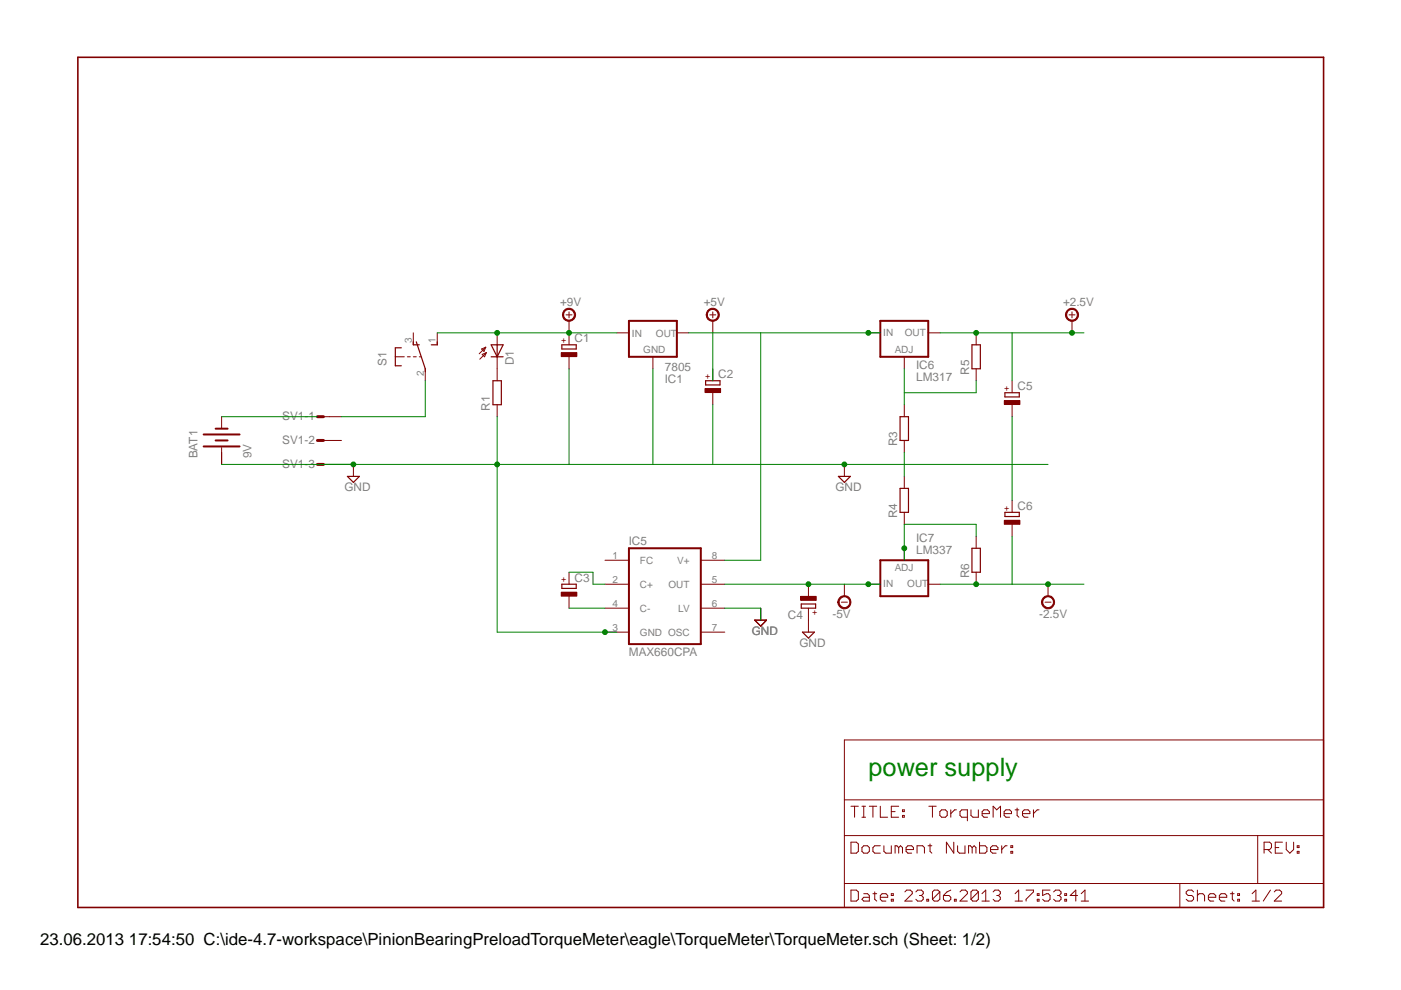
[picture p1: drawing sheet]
<svg xmlns="http://www.w3.org/2000/svg" width="297mm" height="210mm" viewBox="0 0 297 210" stroke-linecap="round" stroke-linejoin="round" font-family="sans-serif">
<g fill="none" stroke="#800000" stroke-width=".21">
<path d="M83.8 75.6h1.9M86.4 75.6h.6M87.6 70.6v2.5M87.6 75.6h.7M88.9 75.6h.4M90.2 78.2v2.5M92.7 70.6v2.5M102.1 74l.9-.4-.4 .9zM102.2 75.1l.9-.3-.4 .8zM103 73.6l-1.4 1.4M103.1 74.8l-1.4 1.4M105.4 70.6v2.5"/>
<path d="M105.4 75.6v5.1M120.6 70.6v2.5M120.6 75.6v2.6M130.8 70.6h2.5M138.4 75.6v2.6M143.5 70.6h2.5M47 88.3v2.6M47 94.9v3.6M68.6 88.3h3.8M68.6 93.4h3.8M68.6 98.5h3.8M105.4 85.8v2.5"/>
</g>
<path d="M133.3 68h10.2v7.6h-10.2zM43.2 94.7h7.6M43.2 92.1h7.6M45.7 93.4h2.6M45.7 90.9h2.6" fill="none" stroke="#800000" stroke-width=".42"/>
<path d="M67.3 88.3h1.3M67.3 93.4h1.3M67.3 98.5h1.3" fill="none" stroke="#800000" stroke-width=".63"/>
<path d="M85.1 73.7h-1.3v3.9h1.3M87.6 72.5v.6h1.3M88.3 72.5l1.9 5.7v.6M92.7 72.5v.6h-1.3M104.1 73.1h2.6l-1.3 2.5zM104.1 75.6h2.6M105.4 73.1v2.5M119.1 73.1h3.1v.9h-3.1zM104.5 80.7h1.8v5.1h-1.8z" fill="none" stroke="#800000" stroke-width=".25"/>
<path d="M119 74.8h3.3v.8h-3.3z" fill-rule="evenodd" fill="#800000"/>
<path d="M119 74.8h3.3v.8h-3.3zM151.1 78.2v2.5M151.1 83.3v2.5" fill="none" stroke="#800000" stroke-width=".21"/>
<path d="M149.6 80.7h3.1v.9h-3.1z" fill="none" stroke="#800000" stroke-width=".25"/>
<path d="M149.5 82.4h3.3v.8h-3.3z" fill-rule="evenodd" fill="#800000"/>
<path d="M149.5 82.4h3.3v.8h-3.3zM120.6 121.3v2.6M120.6 126.4v2.5" fill="none" stroke="#800000" stroke-width=".21"/>
<path d="M119.1 123.9h3.1v.9h-3.1z" fill="none" stroke="#800000" stroke-width=".25"/>
<path d="M119 125.6h3.3v.8h-3.3z" fill-rule="evenodd" fill="#800000"/>
<path d="M120.6 68v2.6M119 125.6h3.3v.8h-3.3z" fill="none" stroke="#800000" stroke-width=".21"/>
<path d="M119.5 65.9a1.4 1.4 0 0 1 2.3 0 1.4 1.4 0 0 1-.7 2.2 1.4 1.4 0 0 1-1.9-1.3h.3a1.15 1.15 0 0 1 1.7-1 1.15 1.15 0 0 1 .2 1.9 1.15 1.15 0 0 1-1.9-.6v-.3h-.3z" fill-rule="evenodd" fill="#800000"/>
<path d="M119.5 65.9a1.4 1.4 0 0 1 2.3 0 1.4 1.4 0 0 1-.7 2.2 1.4 1.4 0 0 1-1.9-1.3h.3a1.15 1.15 0 0 1 1.7-1 1.15 1.15 0 0 1 .2 1.9 1.15 1.15 0 0 1-1.9-.6v-.3h-.3zM120 66.8h1.3M120.6 66.1v1.3M151.1 68v2.6" fill="none" stroke="#800000" stroke-width=".21"/>
<path d="M150 65.9a1.4 1.4 0 0 1 2.3 0 1.4 1.4 0 0 1-.7 2.2 1.4 1.4 0 0 1-1.9-1.3h.3a1.15 1.15 0 0 1 1.6-1 1.15 1.15 0 0 1 .3 1.9 1.15 1.15 0 0 1-1.9-.6v-.3h-.3z" fill-rule="evenodd" fill="#800000"/>
<g fill="none" stroke="#800000" stroke-width=".21">
<path d="M150 65.9a1.4 1.4 0 0 1 2.3 0 1.4 1.4 0 0 1-.7 2.2 1.4 1.4 0 0 1-1.9-1.3h.3a1.15 1.15 0 0 1 1.6-1 1.15 1.15 0 0 1 .3 1.9 1.15 1.15 0 0 1-1.9-.6v-.3h-.3zM150.5 66.8h1.3M151.1 66.1v1.3M74.9 98.5v2.5M128.3 118.8h5M148.6 118.8h5.1M128.3 134h5M128.3 123.9h5M128.3 128.9h5M148.6 134h5.1M148.6 123.9h5.1M148.6 128.9h5.1"/>
<path d="M179 123.9v2.5"/>
</g>
<path d="M73.7 101h2.5l-1.3 1.3z" fill="none" stroke="#800000" stroke-width=".25"/>
<path d="M133.3 116.2h15.3v20.4h-15.3z" fill="none" stroke="#800000" stroke-width=".42"/>
<path d="M178 126.8a1.39 1.39 0 0 1 2.2 .2 1.39 1.39 0 0 1-.8 2 1.39 1.39 0 0 1-1.8-1.3h.3a1.15 1.15 0 0 1 1.5-1.1 1.15 1.15 0 0 1 .4 1.8 1.15 1.15 0 0 1-1.8-.3l-.1-.4h-.3z" fill-rule="evenodd" fill="#800000"/>
<path d="M171.4 123.9v2.5M171.4 128.9v2.6M178 126.8a1.39 1.39 0 0 1 2.2 .2 1.39 1.39 0 0 1-.8 2 1.39 1.39 0 0 1-1.8-1.3h.3a1.15 1.15 0 0 1 1.5-1.1 1.15 1.15 0 0 1 .4 1.8 1.15 1.15 0 0 1-1.8-.3l-.1-.4h-.3zM178.4 127.7h1.3" fill="none" stroke="#800000" stroke-width=".21"/>
<path d="M169.9 128.1h3v.8h-3z" fill="none" stroke="#800000" stroke-width=".25"/>
<path d="M169.8 126.4h3.3v.9h-3.3z" fill-rule="evenodd" fill="#800000"/>
<g fill="none" stroke="#800000" stroke-width=".21">
<path d="M184.1 70.6h2.5M191.7 75.6v2.6M196.8 70.6h2.5M207 70.6v2.5M207 78.2v2.5M179 98.5v2.5M191.7 85.8v2.5M191.7 93.4v2.5M214.6 80.7v2.6M214.6 85.8v2.5M191.7 101v2.5M191.7 108.6v2.6"/>
<path d="M191.7 116.2v2.6M207 113.7v2.5M161.3 128.9v2.6M169.8 126.4h3.3v.9h-3.3zM171.4 131.5v2.5M184.1 123.9h2.5M196.8 123.9h2.5M207 121.3v2.6"/>
</g>
<path d="M206.1 73.1h1.8v5.1h-1.8zM190.8 88.3h1.8v5.1h-1.8zM213.1 83.3h3v.9h-3zM177.8 101h2.5l-1.3 1.3zM190.8 103.5h1.8v5.1h-1.8zM206.1 116.2h1.8v5.1h-1.8zM160 131.5h2.5l-1.2 1.3zM170.1 134h2.6l-1.3 1.3z" fill="none" stroke="#800000" stroke-width=".25"/>
<path d="M186.6 68h10.2v7.6h-10.2zM186.6 118.8h10.2v7.6h-10.2z" fill="none" stroke="#800000" stroke-width=".42"/>
<path d="M212.9 84.9h3.3v.9h-3.3z" fill-rule="evenodd" fill="#800000"/>
<path d="M212.9 84.9h3.3v.9h-3.3zM214.6 106.1v2.5M214.6 111.2v2.5" fill="none" stroke="#800000" stroke-width=".21"/>
<path d="M213.1 108.6h3v.9h-3z" fill="none" stroke="#800000" stroke-width=".25"/>
<path d="M212.9 110.3h3.3v.9h-3.3z" fill-rule="evenodd" fill="#800000"/>
<path d="M212.9 110.3h3.3v.9h-3.3zM222.2 123.9v2.5" fill="none" stroke="#800000" stroke-width=".21"/>
<path d="M221.1 126.8a1.39 1.39 0 0 1 2.3 .2 1.39 1.39 0 0 1-.8 2 1.39 1.39 0 0 1-1.8-1.3h.3a1.15 1.15 0 0 1 1.5-1.1 1.15 1.15 0 0 1 .4 1.8 1.15 1.15 0 0 1-1.9-.3v-.4h-.3z" fill-rule="evenodd" fill="#800000"/>
<path d="M227.3 68v2.6M221.1 126.8a1.39 1.39 0 0 1 2.3 .2 1.39 1.39 0 0 1-.8 2 1.39 1.39 0 0 1-1.8-1.3h.3a1.15 1.15 0 0 1 1.5-1.1 1.15 1.15 0 0 1 .4 1.8 1.15 1.15 0 0 1-1.9-.3v-.4h-.3zM221.6 127.7h1.2" fill="none" stroke="#800000" stroke-width=".21"/>
<path d="M226.2 65.9a1.39 1.39 0 0 1 2.3 .1 1.39 1.39 0 0 1-.8 2.1 1.39 1.39 0 0 1-1.8-1.3h.2a1.13 1.13 0 0 1 1.6-1.1 1.13 1.13 0 0 1 .4 1.8 1.13 1.13 0 0 1-1.9-.4l-.1-.3h-.2z" fill-rule="evenodd" fill="#800000"/>
<g fill="none" stroke="#800000" stroke-width=".21">
<path d="M226.2 65.9a1.39 1.39 0 0 1 2.3 .1 1.39 1.39 0 0 1-.8 2.1 1.39 1.39 0 0 1-1.8-1.3h.2a1.13 1.13 0 0 1 1.6-1.1 1.13 1.13 0 0 1 .4 1.8 1.13 1.13 0 0 1-1.9-.4l-.1-.3h-.2zM226.6 66.8h1.3M227.3 66.1v1.3M179 156.9h101.6v35.5h-101.6zM179 177.2h101.6M179 169.6h101.6M180.4 178.6h1.2l.4 .3v1.6l-.4 .4h-1.2zM180.4 170.9h1.6M181.2 170.9v2.4M182.7 179.7l.4-.4h.8l.4 .4v.8l-.4 .4h-.8l-.4-.4zM182.7 170.9h.8M182.7 173.3h.8"/>
<path d="M183.1 170.9v2.4M184.3 170.9h1.6M185.1 170.9v2.4M186.6 170.9v2.4h1.6M186.6 179.3h-1.1l-.4 .4v.8l.4 .4h1.1M187.4 179.3v1.2l.4 .4h1.2v-1.6M189 172.1h.8M190.5 170.9h-1.5v2.4h1.5M190.5 179.7l-.3-.4h-.4v1.6M190.5 179.7l.4-.4 .4 .4v1.2M190.5 179.7v1.2M191.3 172.9h.4v.4h-.4z"/>
<path d="M191.3 171.7h.4v.4h-.4zM196.8 179.3h.8M196.9 170.9h1.6M197.2 178.9v1.6l.4 .4M197.7 170.9v2.4M199.6 171.7h.8l.4 .4v.8l-.4 .4h-.8l-.3-.4v-.8zM201.6 171.7v1.6M202.2 178.6v2.3l-1.5-2.3v2.3M202.8 171.7h-.4l-.8 .8M203 179.3v1.2l.4 .4h1.2v-1.6M205.1 173.3h-1.2l-.4-.4v-.8l.4-.4h1.2v2.3M205.9 171.7v1.2l.4 .4h1.1v-1.6"/>
<path d="M206.1 179.7l-.4-.4h-.3v1.6M206.1 179.7v1.2M206.1 179.7l.4-.4 .4 .4v1.2M207.7 178.6v2.3h1.2l.4-.4v-.8l-.4-.4h-1.2M208.2 172.5h1.6v-.4l-.4-.4h-.8l-.4 .4v.8l.4 .4h.8M210.6 173.3v-2.4l.7 .8 .8-.8v2.4M212.4 179.3v1.6M212.9 172.5h1.6v-.4l-.4-.4h-.8l-.4 .4v.8l.4 .4h.8M213.5 179.3h-.4l-.7 .8M214.3 179.3h.4v.4h-.4zM215.2 171.7h.8M215.6 171.3v1.6l.4 .4"/>
<path d="M216.8 172.5h1.6v-.4l-.4-.4h-.8l-.4 .4v.8l.4 .4h.8M219.1 171.7v1.6M220.3 171.7h-.4l-.8 .8M266.7 177.2v10.1M270.4 179.7h.7M271.9 178.6h-1.5v2.3h1.5M272.7 178.6v1.5l.8 .8 .8-.8v-1.5M275 179.3h.4v.4h-.4zM179 187.3h101.6M180.4 188.7h1.2l.4 .4v1.6l-.4 .4h-1.2zM183.1 189.5h.8l.4 .4v1.2h-1.2l-.4-.4 .4-.5h1.2M185.1 189.5h.8"/>
<path d="M185.5 189.1v1.6l.4 .4M186.6 190.2h1.6v-.3l-.4-.4h-.8l-.4 .4v.8l.4 .4h.8M189 190.7h.4v.4h-.4zM189 189.5h.4v.4h-.4zM191.9 189.1l.3-.4h.8l.4 .4v.4l-1.5 1.6h1.5M192.1 180.1h1.6v-.4l-.4-.4h-.8l-.4 .4v.8l.4 .4h.8M194.2 189.1l.4-.4h.8l.3 .4v.4l-.3 .4M194.4 180.9v-1.6h1.2l.4 .4v1.2M194.9 189.9h.5M195.4 189.9l.3 .3v.5l-.3 .4h-.8l-.4-.4M196.5 190.7h.4v.4h-.4zM199.3 189.1v1.6l-.5 .4h-.7l-.4-.4"/>
<path d="M199.3 189.1l-.5-.4h-.7l-.4 .4v1.6M199.3 189.1l-1.6 1.6M200 189.9h1.2l.4 .3v.5l-.4 .4h-.8l-.4-.4zM201.6 188.7l-.8 .4-.8 .8M202.3 190.7h.4v.4h-.4zM203.5 189.1l.4-.4h.8l.4 .4v.4l-1.6 1.6h1.6M207.4 189.1v1.6l-.4 .4h-.8l-.3-.4M207.4 189.1l-.4-.4h-.8l-.3 .4v1.6M207.4 189.1l-1.5 1.6M208.2 191.1h1.6M208.2 189.5l.8-.8v2.4M210 180.1h1.6v-.4l-.4-.4h-.8l-.4 .4v.8l.4 .4h.8"/>
<path d="M210.6 189.1l.3-.4h.8l.4 .4v.4l-.4 .4M211.3 189.9h.4M211.7 189.9l.4 .3v.5l-.4 .4h-.8l-.3-.4M214.3 180.5h.4v.4h-.4zM215.2 191.1h1.6M215.2 189.5l.8-.8v2.4M217.5 188.7h1.6v.4l-1.6 1.6v.4M219.9 190.7h.4v.4h-.4zM219.9 189.5h.4v.4h-.4zM222.6 188.7h-1.5v1.2l.8-.4h.3l.4 .4v.8l-.4 .4h-.8l-.3-.4M223.4 189.1l.4-.4h.8l.4 .4v.4l-.4 .4M224.2 189.9h.4"/>
<path d="M224.6 189.9l.4 .3v.5l-.4 .4h-.8l-.4-.4M225.8 190.7h.3v.4h-.3zM225.8 189.5h.3v.4h-.3zM228.5 189.9h-1.6l1.2-1.2v2.4M229.2 191.1h1.6M229.2 189.5l.8-.8v2.4M250.1 187.3v5.1M253.1 189.1l-.4-.4h-.8l-.4 .4v.4l.4 .4h.8l.4 .3v.5l-.4 .4h-.8l-.4-.4M253.9 189.9l.4-.4h.7l.4 .4v1.2M253.9 188.7v2.4M256.2 190.2h1.6v-.3l-.5-.4h-.7l-.4 .4v.8l.4 .4h.7M258.5 190.2h1.6v-.3l-.4-.4h-.8l-.4 .4v.8l.4 .4h.8"/>
<path d="M260.9 189.5h.8M261.3 189.1v1.6l.4 .4M262.4 190.7h.4v.4h-.4zM262.4 189.5h.4v.4h-.4zM265.5 191.1h1.5M265.5 189.5l.8-.8v2.4M268 180.1h1.2l.4-.4v-.8l-.4-.3h-1.2v2.3M268.8 180.1l.8 .8M269.4 188.7l-1.6 2.4M270.2 189.1l.3-.4h.8l.4 .4v.4l-1.5 1.6h1.5M275 180.5h.4v.4h-.4z"/>
</g>
<path d="M16.5 12.1h264.1v180.3h-264.1z" fill="none" stroke="#800000" stroke-width=".34"/>
<path d="M47 88.3h20.3M47 98.5h27.9" fill="none" stroke="#008000" stroke-width=".21"/>
<circle cx="74.9" cy="98.5" r=".51" fill="#008000"/>
<g fill="none" stroke="#008000" stroke-width=".21">
<path d="M120.6 128.9h7.7M120.6 121.3h5.1v2.6h2.6M153.7 123.9h25.3"/>
<circle cx="74.9" cy="98.5" r=".51"/>
</g>
<circle cx="171.4" cy="123.9" r=".51" fill="#008000"/>
<g fill="none" stroke="#008000" stroke-width=".21">
<path d="M179 123.9h7.6"/>
<circle cx="171.4" cy="123.9" r=".51"/>
</g>
<circle cx="184.1" cy="123.9" r=".51" fill="#008000"/>
<g fill="none" stroke="#008000" stroke-width=".21">
<path d="M179 98.5h43.2M191.7 95.9v5.1M214.6 88.3v17.8M153.7 128.9h7.6v2.6"/>
<circle cx="184.1" cy="123.9" r=".51"/>
</g>
<circle cx="179" cy="98.5" r=".51" fill="#008000"/>
<g fill="none" stroke="#008000" stroke-width=".21">
<path d="M128.3 134h2.5"/>
<circle cx="179" cy="98.5" r=".51"/>
</g>
<circle cx="128.3" cy="134" r=".51" fill="#008000"/>
<g fill="none" stroke="#008000" stroke-width=".21">
<path d="M72.4 98.5h33M105.4 88.3v45.7h22.9"/>
<circle cx="128.3" cy="134" r=".51"/>
</g>
<circle cx="105.4" cy="98.5" r=".51" fill="#008000"/>
<g fill="none" stroke="#008000" stroke-width=".21">
<path d="M120.6 78.2v20.3M138.4 78.2v20.3M191.7 78.2v7.6M105.4 98.5h73.6M151.1 85.8v12.7M207 113.7v-2.5h-15.3v7.6"/>
<circle cx="105.4" cy="98.5" r=".51"/>
</g>
<circle cx="191.7" cy="116.2" r=".51" fill="#008000"/>
<g fill="none" stroke="#008000" stroke-width=".21">
<path d="M207 80.7v2.6h-15.3M214.6 113.7v10.2M199.3 123.9h30.5"/>
<circle cx="191.7" cy="116.2" r=".51"/>
</g>
<circle cx="222.2" cy="123.9" r=".51" fill="#008000"/>
<circle cx="222.2" cy="123.9" r=".51" fill="none" stroke="#008000" stroke-width=".21"/>
<circle cx="207" cy="123.9" r=".51" fill="#008000"/>
<g fill="none" stroke="#008000" stroke-width=".21">
<path d="M199.3 70.6h30.5M214.6 70.6v10.1"/>
<circle cx="207" cy="123.9" r=".51"/>
</g>
<circle cx="227.3" cy="70.6" r=".51" fill="#008000"/>
<circle cx="227.3" cy="70.6" r=".51" fill="none" stroke="#008000" stroke-width=".21"/>
<circle cx="207" cy="70.6" r=".51" fill="#008000"/>
<g fill="none" stroke="#008000" stroke-width=".21">
<path d="M92.7 70.6h38.1"/>
<circle cx="207" cy="70.6" r=".51"/>
</g>
<circle cx="105.4" cy="70.6" r=".51" fill="#008000"/>
<circle cx="105.4" cy="70.6" r=".51" fill="none" stroke="#008000" stroke-width=".21"/>
<circle cx="120.6" cy="70.6" r=".51" fill="#008000"/>
<g fill="none" stroke="#008000" stroke-width=".21">
<path d="M184.1 70.6h2.5M90.2 80.7v7.6h-17.8"/>
<circle cx="120.6" cy="70.6" r=".51"/>
</g>
<circle cx="184.1" cy="70.6" r=".51" fill="#008000"/>
<g fill="none" stroke="#008000" stroke-width=".21">
<path d="M146 70.6h38.1M151.1 70.6v10.1M161.3 70.6v48.2h-7.6"/>
<circle cx="184.1" cy="70.6" r=".51"/>
</g>
<text font-size="5.4" fill="#008000" x="184.1" y="164.5">power supply</text>
<text font-size="3.6" x="8.5" y="200.4">23.06.2013 17:54:50 C:\ide-4.7-workspace\PinionBearingPreloadTorqueMeter\eagle\TorqueMeter\TorqueMeter.sch (Sheet: 1/2)</text>
<g font-size="2.5" fill="#808080">
<text x="118.7" y="64.9">+9V</text>
<text x="149.2" y="64.9">+5V</text>
<text x="225.4" y="64.9">+2.5V</text>
<text x="81.9" y="77.6" transform="rotate(-90 81.9 77.6)">S1</text>
<text x="109" y="77.4" transform="rotate(-90 109 77.4)">D1</text>
<text x="121.8" y="72.6">C1</text>
<text x="141" y="81.2">IC1</text>
<text x="141" y="78.7">7805</text>
<text x="152.3" y="80.2">C2</text>
<text x="194.3" y="80.7">LM317</text>
<text x="194.3" y="78.2">IC6</text>
<text x="205.5" y="79.5" transform="rotate(-90 205.5 79.5)">R5</text>
<text x="215.7" y="82.8">C5</text>
<text x="59.9" y="89.1">SV1-1</text>
<text x="103.9" y="87.1" transform="rotate(-90 103.9 87.1)">R1</text>
<text x="59.9" y="94.2">SV1-2</text>
<text x="190.2" y="94.7" transform="rotate(-90 190.2 94.7)">R3</text>
<text x="41.9" y="97.2" transform="rotate(-90 41.9 97.2)">BAT1</text>
<text x="53.3" y="97.2" transform="rotate(-90 53.3 97.2)">9V</text>
<text x="59.9" y="99.2">SV1-3</text>
<text x="73" y="104.2">GND</text>
<text x="177.1" y="104.2">GND</text>
<text x="190.2" y="109.9" transform="rotate(-90 190.2 109.9)">R4</text>
<text x="215.7" y="108.2">C6</text>
<text x="133.3" y="115.6">IC5</text>
<text x="194.3" y="117.5">LM337</text>
<text x="194.3" y="115">IC7</text>
<text x="121.8" y="123.4">C3</text>
<text x="205.5" y="122.6" transform="rotate(-90 205.5 122.6)">R6</text>
<text x="167" y="131.2">C4</text>
<text x="176.5" y="131.1">-5V</text>
<text x="220.3" y="131.1">-2.5V</text>
<text x="159.4" y="134.7">GND</text>
<text x="169.5" y="137.2">GND</text>
<text x="133.3" y="139.1">MAX660CPA</text>
</g>
<g font-size="2.1" fill="#808080">
<text x="134" y="71.5">IN</text>
<text x="139.1" y="71.5">OUT</text>
<text x="187.3" y="71.2">IN</text>
<text x="191.9" y="71.2">OUT</text>
<text x="87.3" y="72.7" transform="rotate(-90 87.3 72.7)">3</text>
<text x="92.4" y="72.7" transform="rotate(-90 92.4 72.7)">1</text>
<text x="136.4" y="74.9">GND</text>
<text x="189.7" y="74.9">ADJ</text>
<text x="89.8" y="79.7" transform="rotate(-90 89.8 79.7)">2</text>
<text x="129.8" y="118.4">1</text>
<text x="135.7" y="119.5">FC</text>
<text x="143.6" y="119.5">V+</text>
<text x="150.9" y="118.4">8</text>
<text x="129.8" y="123.5">2</text>
<text x="135.7" y="124.6">C+</text>
<text x="141.7" y="124.6">OUT</text>
<text x="150.9" y="123.5">5</text>
<text x="187.3" y="124.5">IN</text>
<text x="189.7" y="121.1">ADJ</text>
<text x="192.4" y="124.5">OUT</text>
<text x="129.8" y="128.6">4</text>
<text x="135.7" y="129.7">C-</text>
<text x="143.8" y="129.7">LV</text>
<text x="150.9" y="128.6">6</text>
<text x="129.8" y="133.7">3</text>
<text x="135.7" y="134.8">GND OSC</text>
<text x="150.9" y="133.7">7</text>
</g>
<g font-size="1.8" fill="#800000">
<text x="120.1" y="72.7" transform="rotate(-90 120.1 72.7)">+</text>
<text x="150.5" y="80.3" transform="rotate(-90 150.5 80.3)">+</text>
<text x="214" y="82.8" transform="rotate(-90 214 82.8)">+</text>
<text x="214" y="108.2" transform="rotate(-90 214 108.2)">+</text>
<text x="120.1" y="123.5" transform="rotate(-90 120.1 123.5)">+</text>
<text x="173.3" y="130.4" transform="rotate(-90 173.3 130.4)">+</text>
</g>
</svg>
